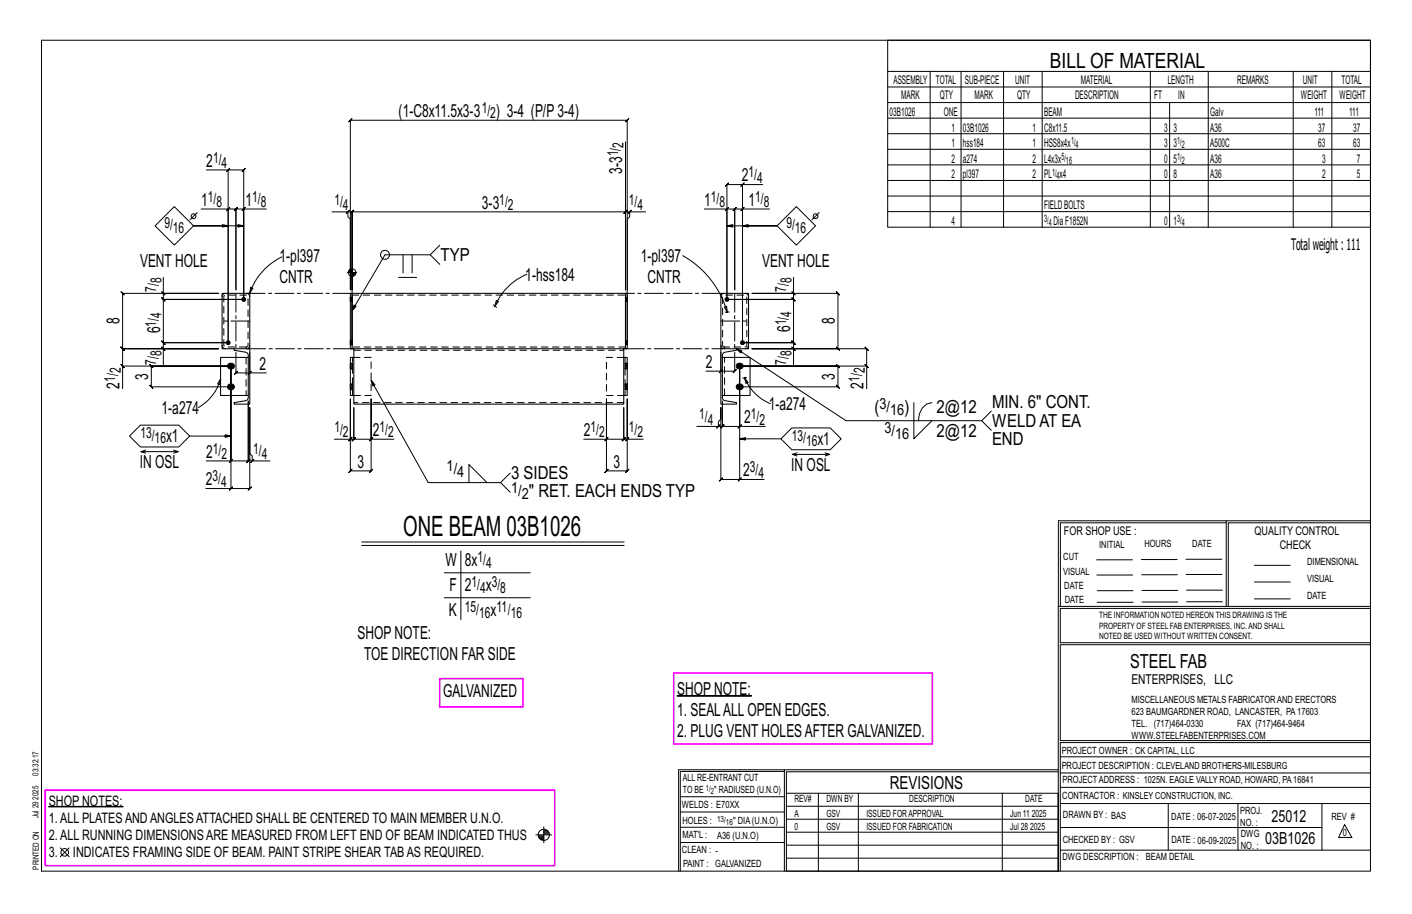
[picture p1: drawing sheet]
<svg xmlns="http://www.w3.org/2000/svg" width="432mm" height="279mm" viewBox="0 0 432 279" stroke-linecap="round" stroke-linejoin="round" font-family="sans-serif">
<g fill="#000" stroke="#000" stroke-width=".31">
<path d="M69.8 111.3a.99 .99 0 0 1 1.5-.1 .99 .99 0 0 1-.1 1.5 .98 .98 0 0 1-1.3-.1 .98 .98 0 0 1-.1-1.3zM69.8 117.6a.99 .99 0 0 1 1.5-.1 .99 .99 0 0 1-.1 1.5 .98 .98 0 0 1-1.3-.1 .98 .98 0 0 1-.1-1.3zM225.4 117.6a.99 .99 0 0 1 1.5-.1 .99 .99 0 0 1-.2 1.5 .98 .98 0 0 1-1.2-.1 .98 .98 0 0 1-.1-1.3zM225.4 111.3a.99 .99 0 0 1 1.5-.1 .99 .99 0 0 1-.2 1.5 .98 .98 0 0 1-1.2-.1 .98 .98 0 0 1-.1-1.3zM207.1 212.6h22.7v.2h-22.7zM14.9 246.5h22.7v.2h-22.7z"/>
<circle cx="74.5" cy="91.5" r=".6"/>
<circle cx="222.3" cy="91.5" r=".6"/>
<circle cx="69.8" cy="104.8" r=".6"/>
<circle cx="227.1" cy="104.8" r=".6"/>
</g>
<g fill="none" stroke="#000" stroke-width=".31">
<path d="M12.7 12.3h406.4v254h-406.4zM271.5 12.3h147.6v57.2h-147.6zM271.5 21.8h147.6M271.5 26.6h147.6M271.5 31.4h147.6M271.5 36.1h147.6M284.5 21.8v47.7M293.9 21.8v47.7M306.9 21.8v47.7M318.7 21.8v47.7M351.8 21.8v47.7M357.7 31.4v38.1"/>
<path d="M369.5 21.8v47.7M395.5 21.8v47.7M407.3 21.8v47.7M63.1 52h6.7v52.8h-19.9l.5 .5-1-1 .5 .5v-13.3l.5 .5-1-1 .5 .5h24.6h-24.6l.5 .5-1-1 .5 .5v-1.8M69.8 52l-.5 .5 1-1zM69.8 52h4.7l-.5 .5 1-1-.5 .5v39.5v-27.6h7M191.3 43.4v45.2v-23.8l-.5 .5 1-1-.5 .5h1.3M227.1 56.4l.5-.5-1 1zM227.1 56.4h-4.8l.5-.5-1 1 .5-.5v35.1M233.3 56.4h-6.2v48.4v-40.9h8.2M271.5 40.9h147.6M271.5 45.6h147.6"/>
<path d="M271.5 50.4h147.6M271.5 55.2h147.6M271.5 59.9h147.6M47.4 69l5.9-5.8 5.9 5.8-5.9 5.9zM60.3 65l-2.2 2.2M61.5 63.9h8.3v40.9h-19.9l-.5-.5 1 1-.5-.5v1.8M69.3 64.4l1-1zM69.8 63.9h2.4l-.5 .5 1-1-.5 .5v24.7v-24.7l-.5 .5 1-1-.5 .5h2.3M69.8 69l-1.8-.3v.7l1.8-.4h-10.6h15.3l-1.7 .4v-.7l1.7 .3M74 64.4l1-1zM86.2 78.5a19.3 19.3 0 0 0-9.8 11.1M101.5 64.8h4.9v1.5l.7 .7v21.6v-51.8l-.5 .5 1-1-.5 .5h84.7l-.5 .5 1-1-.5 .5v68.8"/>
<path d="M106.4 64.8l-.5 .5 1-1zM106.4 64.8h1.3l-.5 .5 1-1-.5 .5v23.8v-23.8l-.5 .5 1-1-.5 .5h83.6l-.5 .5 1-1-.5 .5v23.8M123.3 77.9v5.5M126 77.9v5.5M131.6 77.9l2.9 2.9M134.5 75l-2.9 2.9h-13.9l-10 17.1 .5-1.7 .7 .3-1.2 1.4M193.1 64.3l-1 1zM197.4 64.8h-4.8v1.5l-.8 .7v21.6M208.8 78.2a28.7 28.7 0 0 1 13.6 17.2M215.4 63.9h6.9v27.6M222.3 63.9h2.4l-.5 .5 1-1-.5 .5v24.7v-24.7l-.5 .5 1-1-.5 .5h2.4M222.3 69l1.7 .4v-.7l-1.7 .3h15.3h-10.5l1.7-.3v.7l-1.7-.4"/>
<path d="M222.8 63.4l-1 1zM227.1 63.9l.5-.5-1 1zM243.5 63.2l5.9 5.8-5.9 5.9-5.9-5.9zM250.5 65l-2.2 2.2M271.5 64.7h147.6M49.4 89.2l1 1zM49.9 84.8v4.9h17h-29.4l-.5-.5 1 1-.5-.5v16.9l-.5-.5 1 1-.5-.5h29.4h-29.4l-.5-.5 1 1-.5-.5v5.3M76.7 87.8l.7 .3-1 1.5zM106.3 83.3h2.8M106.6 82.8v.5M106.8 82.5v.8M107 82.3v1"/>
<path d="M107.2 82.2v1.1M107.5 82.2v1.1M107.7 81.9v23.7M107.9 83.3v1.2M108.1 83.3v1.1M108.3 83.3v1M108.5 83.3v.8M108.7 83.3v.5M121.9 84.8h5.5M150.9 93.2l.5 .4M151.4 93.6l.4 .4M151.8 91.8l.6 .4-1 1.4z"/>
<path d="M161.1 83.9a18 18 0 0 0-9.7 9.7M221.5 93.9l.7-.3 .2 1.8zM221.8 95.4h.6M222.3 91.5h20.4l-.5-.5 1 1-.5-.5v13.3l-.5-.5 1 1-.5-.5h-15.6h15.6l-.5-.5 1 1-.5-.5v1.8M222.4 95.4h.6M242.2 89.2l1 1zM242.7 84.8v4.9h-12.7h26.3l-.5-.5 1 1-.5-.5v16.9l-.5-.5 1 1-.5-.5h-26.3h35l-.5-.5 1 1-.5-.5v5.3M242.7 89.7v1.8l-.5-.5 1 1-.5-.5h-20.4M37 111.4l1 1zM49.4 106.1l1 1zM66.9 106.6h-17v4.9M67.5 115.8l-.2 1.8-.8-.2z"/>
<path d="M67.5 115.8a14.5 14.5 0 0 1-6.8 8.8M70.6 118.3h-24.3l.5 .5-1-1 .5 .5v-6.4l.5 .5-1-1 .5 .5h24.3h-33.1v6.9M72.2 107.7v6.3l-.5 .5 1-1-.5 .5h4.2M76.4 107.7v6.3h5M76.9 113.5l-1 1zM107.1 106.6h1.1M113.5 116.3l.5 1.7 .7-.4-1.2-1.3 17.5 31.2h22.1l2.9-2.9M219.9 114l1-1zM220.4 107.7v5.8h-4.5M224.7 107.7v5.8l.5-.5-1 1 .5-.5h-4.3M225.2 106.6l1.3 1.3 .4-.6-1.7-.7 33.5 22h41.5l2.9-2.9M226.2 118.3h30.1l.5 .5-1-1 .5 .5v-6.4l.5 .5-1-1 .5 .5h-30.1h38.8v6.9"/>
<path d="M227.7 115.5l1.1 1.4-.7 .3zM227.7 115.5a14.6 14.6 0 0 0 7.9 7.9M227.7 115.5l-.6 .1M228.3 115.4l-.6 .1M230 106.6h12.7v4.9M242.2 106.1l1 1zM264.5 111.4l1 1zM39.6 133.3l3.3-3.3h11.8l3.3 3.3-3.3 3.3h-11.8zM44.5 137.6l-1.4 .5M53.1 137.6l1.4 .5-1.4 .4M54.5 138.1h-11.4l1.4 .4M58 133.3h12.6l-1.7 .4v-.8l1.7 .4"/>
<path d="M102.3 134.3h4.8v-12.3v21.9l-.5 .5 1-1-.5 .5h6.4l-.5 .5 1-1-.5 .5v-21.9v12.3h6.9M106.6 134.8l1-1zM107.1 134.3h1.1l-.5 .5 1-1-.5 .5v-9.7v9.7l-.5 .5 1-1-.5 .5h5.3M113 134.8l1-1zM178.5 134.3h7v-12.3v21.9l-.5 .5 1-1-.5 .5h6.3l-.5 .5 1-1-.5 .5v-21.9v12.3h4.9M185 134.8l1-1zM185.5 134.3h5.3l-.5 .5 1-1-.5 .5v-9.7v9.7l-.5 .5 1-1-.5 .5h1M191.3 134.8l1-1zM213.1 130.4h6.6v-1.5l.7-.8v-3.5v22l-.5 .5 1-1-.5 .5h5.8M219.7 130.4h1.2l-.5 .5 1-1-.5 .5v-7.8v7.8l-.5 .5 1-1-.5 .5h5.3M220.2 129.9l-1 1zM226.2 130.4l.5-.5-1 1z"/>
<path d="M226.2 134.1l1.8 .4v-.7l-1.8 .3h12.6M234 130.4h-7.8v-18.5v34.7h7.5M242.2 130.8h11.7l3.3 3.3-3.3 3.4h-11.7l-3.4-3.4zM243.7 138.4l-1.4 .5 1.4 .5M252.3 138.4l1.4 .5h-11.4M253.7 138.9l-1.4 .5M279.5 123.1v11l5.5-5.5M285 123.1a5 5 0 0 0-4.2 5.5M300.2 128.6l2.9 2.9M63.1 140.9h7.5v-29v37.4h-7.6M70.1 141.4l1-1zM70.1 149.8l1-1z"/>
<path d="M70.6 140.9h5.3l-.5 .5 1-1-.5 .5v-18.3v18.3l-.5 .5 1-1-.5 .5h1.2M77.6 140.4l-1 1zM82.5 140.9h-5.4v-1.5l-.7-.7v-14.1v24.7l.5-.5-1 1 .5-.5h-5.8M143.4 147.5v-5.5l5.5 5.5M153.1 147.5l2.9 3M226.2 146.6l.5-.5-1 1zM375 159.8h-50.7v25.6M375 159.2h-51.3l-.1 107.1M419.1 159.2h-44.1v26.2M419.1 159.8h-43.5v25.6M110.6 165.7h80.3M110.6 166.7h80.3"/>
<path d="M135.9 175.1h26.2M140.9 168.4v21M335.4 171.1h10.9M335.4 175.8h11M349 171h11M349.1 175.7h11M362.7 171h10.9M362.7 175.6h11M383.6 172.8h11M383.6 177.9h11M135.9 182.7h26.2M323.7 185.4h95.4"/>
<path d="M335.5 184.1h11M335.5 180.6h11M349.2 184h11M349.2 180.5h11M362.9 180.4h10.9M362.9 184h10.9M383.6 183.1h11M419.1 186h-94.9v10.5h94.9M419.1 197.1h-94.9v29.3h94.9v.6h-94.9v39.3M239.9 235.8h-31.9v30.5M239.9 235.3h-32.4v31M323.6 235.3h-83.7v31"/>
<path d="M323.6 235.9h-83.1v6.6M324.2 236.3h94.9M324.2 231.4h94.9M18.4 259.2l2.7 2.7M21.1 259.2l-2.7 2.7M163.8 255.2h5M164.6 255.5h1.7M164.7 255.8h1.6M164.8 256.1h1.5M165 256.4h1.3M165.4 256.6h.9M166.3 252.8v4.9"/>
<path d="M166.3 254.1h1.3M166.3 253.8h.9M166.3 254.6h1.6M166.3 254.3h1.5M166.3 254.9h1.7M208 252.9h31.9M208 257.5h31.9M208 243.6h31.9M208 248.2h31.9M240.5 242.5h83.1v23.8h-83.1zM240.5 258.4h83.1M240.5 254.4h83.1"/>
<path d="M240.5 250.4h83.1M240.5 246.5h83.1M250.3 242.5v23.8M262.5 242.5v23.8M306.5 242.5v23.8M324.2 253h80.1M324.2 245.6h94.9M324.2 259.9h94.9M324.2 240.7h94.9M357.3 245.6v14.3M378.6 245.6v14.3M404.3 245.6v14.3"/>
<path d="M411.2 252.1l2.2 3.9h-4zM240.5 262.3h83.1"/>
<circle cx="59.2" cy="66.1" r=".74"/>
<circle cx="117.7" cy="77.9" r="1.38"/>
<circle cx="249.4" cy="66.1" r=".74"/>
<circle cx="107.7" cy="83.3" r="1.16"/>
<circle cx="166.3" cy="255.2" r="1.71"/>
<circle cx="19.8" cy="260.6" r="1.17"/>
</g>
<path d="M134.5 207.4h25.4v8.7h-25.4zM206 205.7h79.2v21.7h-79.2zM13.8 241.6h155.8v23h-155.8z" fill="none" stroke="#f0f" stroke-width=".5"/>
<g fill="none" stroke="#000" stroke-width=".32">
<path d="M67.9 89.7h8.5v16.9h-8.5zM107.1 92.1h.1M107.1 90.9h.1M107.7 89.7v16.9h-.6v-16.9h84.7v16.9h-.5M107.7 90.7v14.9M107.7 92.1h.1M107.7 90.9h.1M191.3 92.1h.1M191.3 90.9h.1M191.3 89.7v16.9h-83.1v16.9h82.6v-16.9M191.3 90.7v14.9M191.8 92.1h.1"/>
<path d="M191.8 90.9h.1M220.4 89.7h8.5v16.9h-8.5zM67.5 109.3h8.4v11.6h-8.4zM71.6 106.6v.5l3.8 .7a1.3 1.3 0 0 1 .5 1.5M76.4 106.6v16.9h-4.8v-.4l3.8-.7a1.3 1.3 0 0 0 .5-1.5M107.1 105.4h.1M107.1 104.2h.1M107.7 106.6h.5M107.7 105.4h.1M107.7 104.2h.1M108.2 109.3h-1.1v11.6h1.1M190.8 109.3h1v11.6h-1"/>
<path d="M191.3 105.4h.1M191.3 104.2h.1M191.8 105.4h.1M191.8 104.2h.1M220.4 106.6v16.9h4.8v-.4l-3.8-.7a1.3 1.3 0 0 1-.5-1.5M220.9 109.3h8.5v11.6h-8.5zM225.2 106.6v.5l-3.8 .7a1.3 1.3 0 0 0-.5 1.5"/>
</g>
<g fill="none" stroke="#000" stroke-width=".31" stroke-dasharray="2 1.4">
<path d="M69 89.7a1.06 1.06 0 0 0-1.1 1M76.4 90.7a1.06 1.06 0 0 0-1.1-1M107.1 91.5h.6v.3h-.6zM107.1 92.1h.1M107.1 91.5v-.2M107.1 92.1h.6M107.7 90.2h83.6M107.7 90.9h-.6M107.7 91.8v.1h-.6v-.1M107.7 91.9h-.6M107.7 92.1h.1M107.7 90.9v.1"/>
<path d="M107.7 91.1l-.6-.2M107.7 91.3v-.2l-.6-.1M107.7 91.5v-.2h-.6v-.2M191.3 91.5h.5v.3h-.5zM191.3 92.1h.1M191.3 91.5v-.2M191.3 92.1h.5M191.8 90.9h-.5M191.8 91.8v.1h-.5v-.1M191.8 91.9h-.5M191.8 92.1h.1M191.8 90.9v.1"/>
<path d="M191.8 91.1l-.5-.2M191.8 91.3v-.2l-.5-.1M191.8 91.5v-.2h-.5v-.2M221.1 90.4l6.8-.2 .4 .3 .1 15.1-.3 .4-6.6 .1-.5-.3zM221.5 89.7a1.06 1.06 0 0 0-1.1 1M228.9 90.7a1.06 1.06 0 0 0-1-1M67.9 105.6a1.06 1.06 0 0 0 1.1 1M75.3 109.3v11.6M75.3 106.6v-.5l.4-.2 .2-.3-.1-15.1-.5-.3h-6.5l-.4 .5 .1 15.1 .5 .3h6.3v.5a1.06 1.06 0 0 0 1.1-1M107.1 112.7l.7 .1zM107.1 112.7v-.2M107.1 112.2v.3h.7v.2"/>
<path d="M107.1 111.9v-.3h.7v.3M107.1 111.6v-.3h.7v.3M107.1 111.3v-.2h.7v.2M107.1 111.1h.7M107.1 119l.7 .1zM107.1 119v-.1M107.1 118.6v.3h.7v.1M107.1 118.3v-.4h.7v.4M107.1 117.9v-.3h.7v.3M107.1 117.6v-.1h.7v.1M107.1 117.5h.7M107.1 104.8h.6v.2h-.6z"/>
<path d="M107.1 105.4v-.1M107.1 104.8v-.3M107.1 105.4h.6M107.7 104.2h-.6M107.7 105v.2h-.6v-.2M107.7 105.2h-.6M107.7 105.3v.1M107.7 104.2h.1M107.7 104.3l-.6-.1M107.7 104.5v-.2l-.6-.1M107.7 104.8v-.3h-.6v-.2M107.8 112.2v-.3h-.7v.3h.7v.3"/>
<path d="M107.8 118.6v-.3h-.7v.3h.7v.3M108.2 107.1h82.6M190.8 109.3h-5.3v11.6h5.3M191.1 117.4l.7 .1zM191.1 117.9v.4h.7v-.4h-.7v-.3M191.1 111l.7 .1zM191.1 111.6v.3h.7v-.3h-.7v-.3M191.1 109.3v11.6M191.3 104.8h.5v.2h-.5zM191.3 105.4v-.1M191.3 104.8v-.3M191.3 106.1h-83.6"/>
<path d="M191.3 105.4h.5M191.8 104.2h-.5M191.8 117.5v.1M191.8 117.9v-.3h-.7v-.1M191.8 118.3v.3h-.7v-.3M191.8 118.6v.3h-.7v-.3M191.8 118.9v.1h-.7v-.1M191.8 119h-.7M191.8 111.1v.2M191.8 111.6v-.3h-.7v-.2M191.8 111.9v.3h-.7v-.3M191.8 112.2v.3h-.7v-.3"/>
<path d="M191.8 112.5v.2h-.7v-.2M191.8 112.7h-.7M191.8 105v.2h-.5v-.2M191.8 105.2h-.5M191.8 105.3v.1M191.8 104.2h.1M191.8 104.3l-.5-.1M191.8 104.5v-.2l-.5-.1M191.8 104.8v-.3h-.5v-.2M220.4 105.6a1.06 1.06 0 0 0 1.1 1v-.5M221.5 106.1v.5M227.9 106.6a1.06 1.06 0 0 0 1-1"/>
<path d="M107.8 120.9v-11.6M108.2 120.9h5.3v-11.6h-5.3M190.8 123.1h-82.6M221.6 120.9v-11.6"/>
</g>
<path d="M72.2 89.7v16.9M75.3 89.7h32.4M76.4 98.1h-8.5M220.4 98.1h8.5M220.4 89.7h-29.1M224.7 89.7v16.9M107.7 106.6h-32.4M191.3 106.6h29.1" fill="none" stroke="#000" stroke-width=".31" stroke-dasharray="5.8 1 1 1"/>
<text font-size="8.6" x="123.3" y="163.7">ONE BEAM 03B1026</text>
<text font-size="6.4" x="321.1" y="20.7">BILL OF MATERIAL</text>
<text font-size="5.9" x="345.6" y="204.1">STEEL FAB</text>
<g font-size="5.5">
<text x="121.9" y="35.8">(1-C8x11.5x3-3</text>
<text x="151.7" y="35.8">) 3-4 (P/P3-4)</text>
<text x="63.1" y="51">2</text>
<text x="190.3" y="53.1" transform="rotate(-90 190.3 53.1)">3-3</text>
<text x="226.8" y="55.4">2</text>
<text x="61.5" y="62.9">1</text>
<text x="75.1" y="62.9">1</text>
<text x="147.4" y="63.8">3-3</text>
<text x="215.4" y="62.9">1</text>
<text x="228.9" y="62.9">1</text>
<text x="42.9" y="81.6">VENT HOLE</text>
<text x="85.5" y="79.9">1-pl397</text>
<text x="134.7" y="79.7">TYP</text>
<text x="196" y="80.1">1-pl397</text>
<text x="233.1" y="81.6">VENT HOLE</text>
<text x="85.5" y="86.5">CNTR</text>
<text x="160.6" y="85.8">1-hss184</text>
<text x="198" y="86.6">CNTR</text>
<text x="36.5" y="99.2" transform="rotate(-90 36.5 99.2)">8</text>
<text x="49" y="101.9" transform="rotate(-90 49 101.9)">6</text>
<text x="241.7" y="101.5" transform="rotate(-90 241.7 101.5)">6</text>
<text x="255.3" y="99.2" transform="rotate(-90 255.3 99.2)">8</text>
<text x="79.4" y="113">2</text>
<text x="215.9" y="112.5">2</text>
<text x="36.5" y="118.8" transform="rotate(-90 36.5 118.8)">2</text>
<text x="45.3" y="116.1" transform="rotate(-90 45.3 116.1)">3</text>
<text x="255.3" y="116.1" transform="rotate(-90 255.3 116.1)">3</text>
<text x="264" y="118.8" transform="rotate(-90 264 118.8)">2</text>
<text x="235.1" y="125.3">1-a274</text>
<text x="303.4" y="124.9">MIN. 6&quot; CONT.</text>
<text x="49.4" y="126.6">1-a274</text>
<text x="227.6" y="129.4">2</text>
<text x="267.4" y="126.4">(</text>
<text x="276.5" y="126.4">)</text>
<text x="286.4" y="126.4">2@12</text>
<text x="303.4" y="130.4">WELD AT EA</text>
<text x="50.8" y="135.1">x1</text>
<text x="114" y="133.3">2</text>
<text x="178.5" y="133.3">2</text>
<text x="250" y="135.9">x1</text>
<text x="286.4" y="133.7">2@12</text>
<text x="303.4" y="135.9">END</text>
<text x="42.8" y="143.1">IN OSL</text>
<text x="63.1" y="139.9">2</text>
<text x="109.3" y="143">3</text>
<text x="187.6" y="143">3</text>
<text x="242" y="143.9">IN OSL</text>
<text x="63" y="148.4">2</text>
<text x="156.3" y="146.5">3 SIDES</text>
<text x="227.3" y="145.6">2</text>
<text x="161.7" y="152.1">&quot; RET. EACH ENDS TYP</text>
<text x="136.3" y="173.2">W</text>
<text x="142.1" y="173.2">8x</text>
<text x="137.5" y="180.8">F</text>
<text x="142.1" y="180.8">2</text>
<text x="148.5" y="180.8">x</text>
<text x="137.3" y="188.4">K</text>
<text x="150" y="188.4">x</text>
<text x="109.4" y="195.2">SHOPNOTE:</text>
<text x="111.3" y="201.8">TOE DIRECTION FAR SIDE</text>
<text x="135.5" y="213">GALVANIZED</text>
<text x="207.1" y="212.3">SHOPNOTE:</text>
<text x="207.1" y="218.8">1. SEALALLOPEN EDGES.</text>
<text x="207.1" y="225.4">2. PLUG VENT HOLESAFTER GALVANIZED.</text>
<text x="272.2" y="241.1">REVISIONS</text>
</g>
<g font-size="5.1">
<text x="388.9" y="251.3">25012</text>
<text x="386.9" y="258.1">03B1026</text>
</g>
<text font-size="4.9" x="394.8" y="76.4">Totalweight : 111</text>
<g font-size="4.7">
<text x="147.3" y="34.5">1/</text>
<text x="149.9" y="36.2">2</text>
<text x="189" y="47.7" transform="rotate(-90 189 47.7)">1/</text>
<text x="190.7" y="45.1" transform="rotate(-90 190.7 45.1)">2</text>
<text x="65.1" y="49.7">1/</text>
<text x="67.8" y="51.4">4</text>
<text x="228.9" y="54.2">1/</text>
<text x="231.5" y="55.8">4</text>
<text x="63.6" y="61.7">1/</text>
<text x="66.2" y="63.3">8</text>
<text x="77.1" y="61.7">1/</text>
<text x="79.7" y="63.3">8</text>
<text x="102.3" y="62.5">1/</text>
<text x="104.9" y="64.2">4</text>
<text x="152.7" y="62.5">1/</text>
<text x="155.3" y="64.2">2</text>
<text x="192.3" y="62.5">1/</text>
<text x="195" y="64.2">4</text>
<text x="217.4" y="61.7">1/</text>
<text x="220" y="63.3">8</text>
<text x="231" y="61.7">1/</text>
<text x="233.6" y="63.3">8</text>
<text x="50.3" y="69.6">9/</text>
<text x="52.9" y="71.2">16</text>
<text x="240.5" y="69.6">9/</text>
<text x="243.1" y="71.2">16</text>
<text x="47.7" y="89.1" transform="rotate(-90 47.7 89.1)">7/</text>
<text x="49.4" y="86.5" transform="rotate(-90 49.4 86.5)">8</text>
<text x="240.4" y="89.1" transform="rotate(-90 240.4 89.1)">7/</text>
<text x="242.1" y="86.5" transform="rotate(-90 242.1 86.5)">8</text>
<text x="47.7" y="99.9" transform="rotate(-90 47.7 99.9)">1/</text>
<text x="49.4" y="97.3" transform="rotate(-90 49.4 97.3)">4</text>
<text x="240.4" y="99.5" transform="rotate(-90 240.4 99.5)">1/</text>
<text x="242.1" y="96.9" transform="rotate(-90 242.1 96.9)">4</text>
<text x="47.7" y="111.5" transform="rotate(-90 47.7 111.5)">7/</text>
<text x="49.4" y="108.9" transform="rotate(-90 49.4 108.9)">8</text>
<text x="240.4" y="111.5" transform="rotate(-90 240.4 111.5)">7/</text>
<text x="242.1" y="108.9" transform="rotate(-90 242.1 108.9)">8</text>
<text x="35.3" y="116.8" transform="rotate(-90 35.3 116.8)">1/</text>
<text x="36.9" y="114.2" transform="rotate(-90 36.9 114.2)">2</text>
<text x="262.8" y="116.8" transform="rotate(-90 262.8 116.8)">1/</text>
<text x="264.5" y="114.2" transform="rotate(-90 264.5 114.2)">2</text>
<text x="268.9" y="125.1">3/</text>
<text x="213.8" y="128.1">1/</text>
<text x="216.5" y="129.8">4</text>
<text x="229.6" y="128.1">1/</text>
<text x="232.2" y="129.8">2</text>
<text x="272.2" y="126.8">16</text>
<text x="42.9" y="133.8">13/</text>
<text x="47.3" y="135.5">16</text>
<text x="102.3" y="132">1/</text>
<text x="104.9" y="133.7">2</text>
<text x="116.1" y="132">1/</text>
<text x="118.7" y="133.7">2</text>
<text x="180.6" y="132">1/</text>
<text x="183.2" y="133.7">2</text>
<text x="192.3" y="132">1/</text>
<text x="195" y="133.7">2</text>
<text x="242.2" y="134.7">13/</text>
<text x="246.5" y="136.3">16</text>
<text x="270.5" y="132.5">3/</text>
<text x="273.7" y="134.1">16</text>
<text x="65.1" y="138.7">1/</text>
<text x="67.7" y="140.3">2</text>
<text x="77.4" y="138.7">1/</text>
<text x="80.1" y="140.3">4</text>
<text x="65" y="147.1">3/</text>
<text x="67.6" y="148.8">4</text>
<text x="136.6" y="144.1">1/</text>
<text x="139.8" y="145.7">4</text>
<text x="229.3" y="144.3">3/</text>
<text x="231.9" y="146">4</text>
<text x="156.3" y="150.8">1/</text>
<text x="159.5" y="152.5">2</text>
<text x="146" y="171.9">1/</text>
<text x="148.6" y="173.6">4</text>
<text x="144.2" y="179.5">1/</text>
<text x="150.4" y="179.5">3/</text>
<text x="146.8" y="181.2">4</text>
<text x="153" y="181.2">8</text>
<text x="142.1" y="187.2">15/</text>
<text x="146.5" y="188.8">16</text>
<text x="151.8" y="187.2">11/</text>
<text x="156.2" y="188.8">16</text>
</g>
<g font-size="4.4">
<text x="14.9" y="251.5">1.ALL PLATESANDANGLESATTACHED SHALL BE CENTERED TO MAIN MEMBER U.N.O.</text>
<text x="14.9" y="246.3">SHOP NOTES:</text>
<text x="14.9" y="256.7">2.ALL RUNNING DIMENSIONSARE MEASURED FROM LEFT END OF BEAM INDICATED THUS</text>
<text x="14.9" y="262">3.</text>
<text x="22.3" y="262">INDICATES FRAMING SIDE OF BEAM. PAINT STRIPE SHEAR TABAS REQUIRED.</text>
</g>
<text font-size="4.2" x="346" y="209.1">ENTERPRISES, LLC</text>
<g font-size="3.7">
<text x="273.2" y="25.6">ASSEMBLY</text>
<text x="286.2" y="25.6">TOTAL</text>
<text x="295.1" y="25.6">SUB-PIECE</text>
<text x="310.4" y="25.6">UNIT</text>
<text x="330.5" y="25.6">MATERIAL</text>
<text x="357.1" y="25.6">LENGTH</text>
<text x="378.3" y="25.6">REMARKS</text>
<text x="398.4" y="25.6">UNIT</text>
<text x="410.2" y="25.6">TOTAL</text>
<text x="272.1" y="35.5">03B1026</text>
<text x="275.6" y="30.4">MARK</text>
<text x="287.4" y="30.4">QTY</text>
<text x="288.6" y="35.5">ONE</text>
<text x="298" y="30.4">MARK</text>
<text x="311" y="30.4">QTY</text>
<text x="319.3" y="35.5">BEAM</text>
<text x="328.7" y="30.4">DESCRIPTION</text>
<text x="353" y="30.4">FT</text>
<text x="360.3" y="30.4">IN</text>
<text x="370.1" y="35.5">Galv</text>
<text x="397.8" y="30.4">WEIGHT</text>
<text x="402" y="35.5">111</text>
<text x="409.6" y="30.4">WEIGHT</text>
<text x="412.6" y="35.5">111</text>
<text x="290.9" y="40.2">1</text>
<text x="294.5" y="40.2">03B1026</text>
<text x="315.8" y="40.2">1</text>
<text x="319.3" y="40.2">C8x11.5</text>
<text x="356" y="40.2">3</text>
<text x="358.9" y="40.2">3</text>
<text x="370.1" y="40.2">A36</text>
<text x="403.2" y="40.2">37</text>
<text x="413.8" y="40.2">37</text>
<text x="290.9" y="45">1</text>
<text x="294.5" y="45">hss184</text>
<text x="315.8" y="45">1</text>
<text x="319.3" y="45">HSS8x4x</text>
<text x="356" y="45">3</text>
<text x="358.9" y="45">3</text>
<text x="370.1" y="45">A500C</text>
<text x="403.2" y="45">63</text>
<text x="413.8" y="45">63</text>
<text x="290.9" y="49.7">2</text>
<text x="294.5" y="49.7">a274</text>
<text x="315.8" y="49.7">2</text>
<text x="319.3" y="49.7">L4x3x</text>
<text x="356" y="49.7">0</text>
<text x="358.9" y="49.7">5</text>
<text x="370.1" y="49.7">A36</text>
<text x="404.3" y="49.7">3</text>
<text x="415" y="49.7">7</text>
<text x="290.9" y="54.5">2</text>
<text x="294.5" y="54.5">pl397</text>
<text x="315.8" y="54.5">2</text>
<text x="319.3" y="54.5">PL x4</text>
<text x="356" y="54.5">0</text>
<text x="358.9" y="54.5">8</text>
<text x="370.1" y="54.5">A36</text>
<text x="404.3" y="54.5">2</text>
<text x="415" y="54.5">5</text>
<text x="319.3" y="64">FIELDBOLTS</text>
<text x="290.9" y="68.8">4</text>
<text x="322.2" y="68.8">DiaF1852N</text>
<text x="356" y="68.8">0</text>
<text x="358.9" y="68.8">1</text>
<text x="325.3" y="163.4">FOR SHOP USE :</text>
<text x="383.7" y="163.4">QUALITY CONTROL</text>
<text x="391.4" y="167.8">CHECK</text>
</g>
<g font-size="3.1">
<text x="327.5" y="44.1">1/</text>
<text x="328.9" y="45.3">4</text>
<text x="360" y="44.1">1/</text>
<text x="361.4" y="45.3">2</text>
<text x="321.7" y="53.7">1/</text>
<text x="324.6" y="48.9">5/</text>
<text x="326" y="50">16</text>
<text x="360" y="48.9">1/</text>
<text x="361.4" y="50">2</text>
<text x="323.1" y="54.8">4</text>
<text x="319.3" y="68">3/</text>
<text x="320.7" y="69.1">4</text>
<text x="360" y="68">3/</text>
<text x="361.4" y="69.1">4</text>
<text x="336.2" y="167.4">INITIAL</text>
<text x="350" y="167.1">HOURS</text>
<text x="364.6" y="167.2">DATE</text>
<text x="325.2" y="171.3">CUT</text>
<text x="399.8" y="172.8">DIMENSIONAL</text>
<text x="325.1" y="175.8">VISUAL</text>
<text x="399.8" y="177.9">VISUAL</text>
<text x="325.5" y="180">DATE</text>
<text x="325.7" y="184.4">DATE</text>
<text x="399.8" y="183.1">DATE</text>
<text x="346" y="215">MISCELLANEOUS METALS FABRICATORAND ERECTORS</text>
<text x="346" y="218.6">623 BAUMGARDNER ROAD, LANCASTER, PA17603</text>
<text x="346" y="225.8">WWW.STEELFABENTERPRISES.COM</text>
<text x="346" y="222.2">TEL. (717)464-0330</text>
<text x="378.3" y="222.2">FAX (717)464-9464</text>
<text x="324.7" y="230.5">PROJECT OWNER : CK CAPITAL, LLC</text>
<text x="208.8" y="238.8">ALL RE-ENTRANT CUT</text>
<text x="324.7" y="235.1">PROJECT DESCRIPTION : CLEVELAND BROTHERS-MILESBURG</text>
<text x="324.9" y="239.5">PROJECTADDRESS : 1025N. EAGLE VALLY ROAD, HOWARD, PA16841</text>
<text x="208.8" y="242.5">TO BE</text>
<text x="218.4" y="242.5">&quot; RADIUSED (U.N.O)</text>
<text x="242.9" y="245.3">REV#</text>
<text x="252.7" y="245.3">DWN BY</text>
<text x="278.1" y="245.3">DESCRIPTION</text>
<text x="313.5" y="245.3">DATE</text>
<text x="324.9" y="244.2">CONTRACTOR : KINSLEY CONSTRUCTION, INC.</text>
<text x="208.5" y="247">WELDS : E70XX</text>
<text x="208.7" y="251.7">HOLES :</text>
<text x="224.2" y="251.8">&quot; DIA(U.N.O)</text>
<text x="242.9" y="249.9">A</text>
<text x="252.7" y="249.9">GSV</text>
<text x="264.9" y="249.9">ISSUED FORAPPROVAL</text>
<text x="309" y="249.9">Jun 11</text>
<text x="315.5" y="249.9">2025</text>
<text x="325.1" y="250">DRAWN BY : BAS</text>
<text x="358.2" y="250.5">DATE : 06-07-2025</text>
<text x="379.3" y="248.9">PROJ.</text>
<text x="407.2" y="250.5">REV #</text>
<text x="208.7" y="256.3">MAT'L :</text>
<text x="219.3" y="256.4">A36 (U.N.O)</text>
<text x="242.9" y="253.8">0</text>
<text x="252.7" y="253.8">GSV</text>
<text x="264.9" y="253.8">ISSUED FOR FABRICATION</text>
<text x="309" y="253.8">Jul 28</text>
<text x="315" y="253.8">2025</text>
<text x="325" y="257.6">CHECKED BY : GSV</text>
<text x="358.3" y="257.7">DATE : 06-09-2025</text>
<text x="379.3" y="252.5">NO. :</text>
<text x="379.5" y="255.9">DWG</text>
<text x="410.6" y="255.5">0</text>
<text x="208.6" y="260.7">CLEAN : -</text>
<text x="324.9" y="262.9">DWG DESCRIPTION :</text>
<text x="350.4" y="263">BEAM DETAIL</text>
<text x="379.5" y="259.5">NO. :</text>
<text x="208.9" y="265">PAINT : GALVANIZED</text>
</g>
<g font-size="2.7">
<text x="336.1" y="189">THE INFORMATION NOTED HEREON THIS DRAWING IS THE</text>
<text x="336.1" y="195.4">NOTED BE USED WITHOUT WRITTEN CONSENT.</text>
<text x="336.1" y="192.2">PROPERTY OF STEEL FAB ENTERPRISES, INC.AND SHALL</text>
</g>
<g font-size="2.6">
<text x="215.9" y="241.8">1/</text>
<text x="217.4" y="242.7">2</text>
<text x="219.3" y="251.1">13/</text>
<text x="222" y="252.1">16</text>
</g>
<g font-size="2.5">
<text x="11.7" y="237.1" transform="rotate(-90 11.7 237.1)">03:32:17</text>
<text x="11.8" y="244.4" transform="rotate(-90 11.8 244.4)">2025</text>
<text x="11.8" y="250.1" transform="rotate(-90 11.8 250.1)">Jul 29</text>
<text x="11.9" y="265.8" transform="rotate(-90 11.9 265.8)">PRINTED ON</text>
</g>
</svg>
